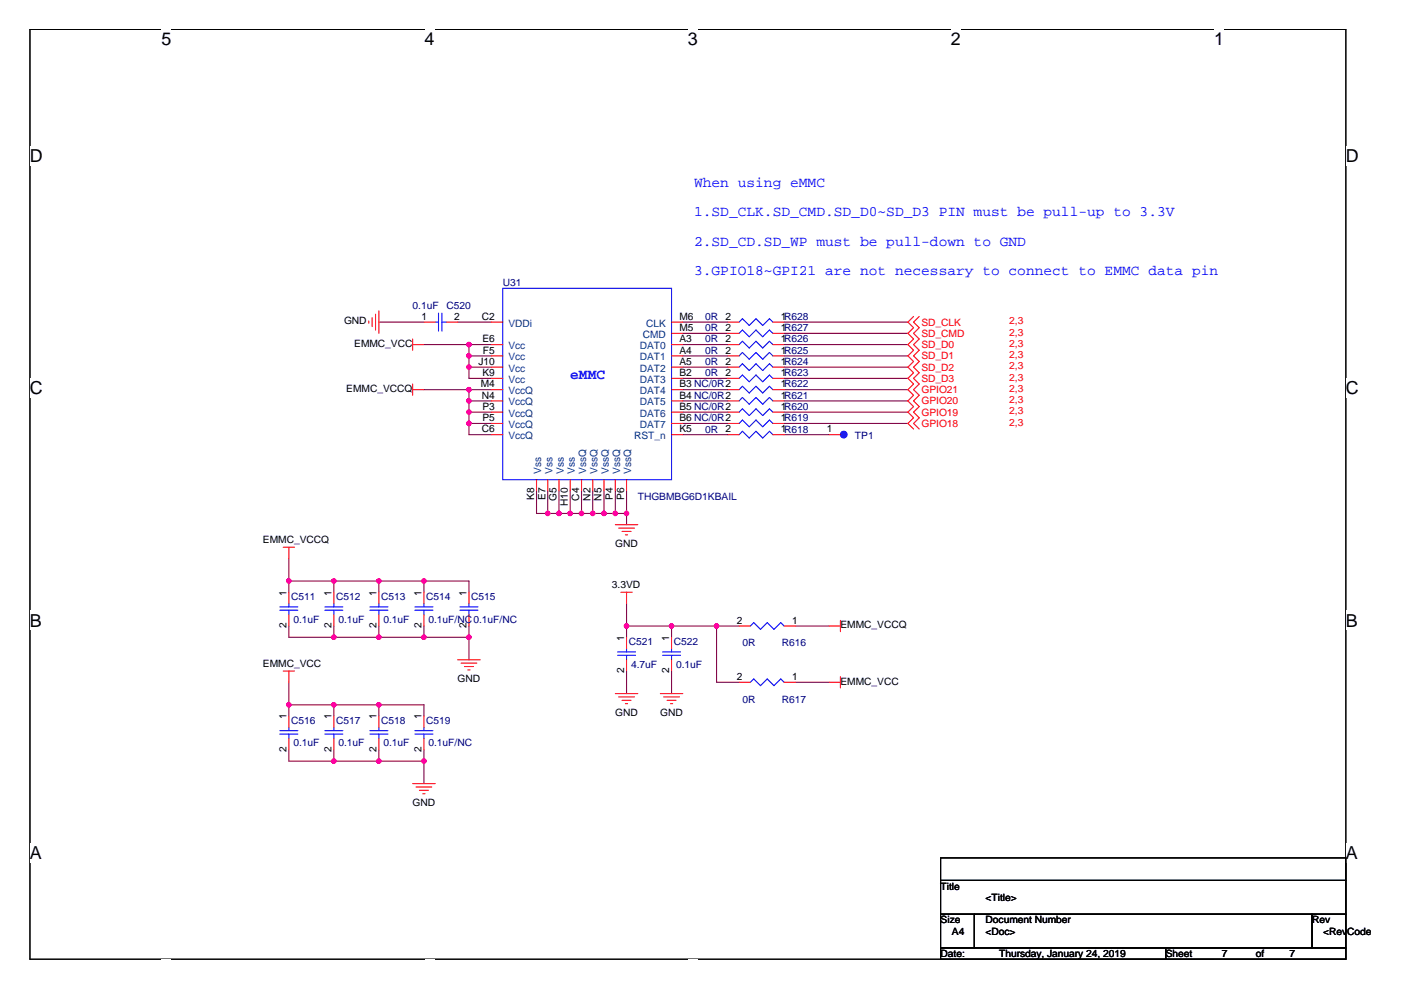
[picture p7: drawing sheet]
<svg xmlns="http://www.w3.org/2000/svg" width="297mm" height="210mm" viewBox="0 0 297 210" stroke-linecap="round" stroke-linejoin="round" font-family="sans-serif">
<path d="M6.3 6.2h279v197.2h-279z" fill="none" stroke="#000" stroke-width=".23"/>
<g fill="#fff">
<path d="M34.2 6.2h2.2v4.3h-2.2z"/>
<path d="M34.2 203.4h2.2v.2h-2.2z"/>
<path d="M90 6.2h2.1v4.3h-2.1z"/>
<path d="M90 203.4h2.1v.2h-2.1z"/>
<path d="M145.8 6.2h2.1v4.3h-2.1z"/>
<path d="M145.8 203.4h2.1v.2h-2.1z"/>
<path d="M201.6 6.2h2.1v4.3h-2.1z"/>
<path d="M201.6 203.4h2.1v.2h-2.1z"/>
<path d="M257.4 6.2h2.1v4.3h-2.1z"/>
<path d="M257.4 203.4h2.1v.2h-2.1z"/>
<path d="M6.3 30.9h2.8v4.2h-2.8z"/>
<path d="M285.3 30.9h2.8v4.2h-2.8z"/>
<path d="M6.3 80.2h2.8v4.2h-2.8z"/>
<path d="M285.3 80.2h2.8v4.2h-2.8z"/>
<path d="M6.3 129.5h2.6v4.2h-2.6z"/>
<path d="M285.3 129.5h2.6v4.2h-2.6z"/>
<path d="M6.3 178.7h2.6v4.3h-2.6z"/>
<path d="M285.3 178.7h2.6v4.3h-2.6z"/>
</g>
<g fill="none" stroke="#800040" stroke-width=".23">
<path d="M80.3 68.3h9.6M89.9 73.1h14.3M97 68.3h7.2M99.4 73.1v7.1h4.8M99.4 77.8h4.8M99.4 75.5h4.8M144.8 73.1h9.5M144.8 77.8h9.5M144.8 75.5h9.5M144.8 68.3h9.5M144.8 70.7h9.5M166.2 73.1h26.3"/>
<path d="M166.2 77.8h26.3M166.2 75.5h26.3M166.2 68.3h26.3M166.2 70.7h26.3M89.9 82.6h14.3M99.4 82.6v9.6h4.8M99.4 89.8h4.8M99.4 87.4h4.8M99.4 85h4.8M144.8 80.2h9.5M144.8 82.6h9.5M144.8 92.2h9.5"/>
<path d="M144.8 89.8h9.5M144.8 87.4h9.5M144.8 85h9.5M166.2 80.2h26.3M166.2 82.6h26.3M166.2 92.2h9.6M166.2 89.8h26.3M166.2 87.4h26.3M166.2 85h26.3M61.2 118.4v7.2M113.8 104.1v4.8h19M116.1 104.1v4.8"/>
<path d="M118.5 104.1v4.8M120.9 104.1v4.8M123.3 104.1v4.8M125.7 104.1v4.8M128.1 104.1v4.8M130.5 104.1v4.8M132.8 104.1v7.1M61.2 132.7v2.4h38.2M61.2 123.2h38.2v2.4M70.8 123.2v2.4M70.8 132.7v2.4M80.3 123.2v2.4"/>
<path d="M80.3 132.7v2.4M89.9 123.2v2.4M89.9 132.7v2.4M99.4 132.7v7.2M132.8 128v7.1M132.8 132.7h23.9M142.4 132.7v2.4M151.9 132.7v12h4.8M168.6 132.7h7.2M61.2 144.7v7.1M61.2 159v2.4h28.7M61.2 149.4h28.7v2.4"/>
<path d="M70.8 149.4v2.4M70.8 159v2.4M80.3 149.4v2.4M80.3 159v2.4M89.9 159v7.1M132.8 142.3v4.8M142.4 142.3v4.8M168.6 144.7h7.2"/>
</g>
<g fill="#f0f" stroke="#f0f" stroke-width=".23">
<circle cx="61.2" cy="123.2" r=".47"/>
<circle cx="89.9" cy="123.2" r=".47"/>
<circle cx="70.8" cy="123.2" r=".47"/>
<circle cx="80.3" cy="123.2" r=".47"/>
<circle cx="89.9" cy="135.1" r=".47"/>
<circle cx="99.4" cy="135.1" r=".47"/>
<circle cx="70.8" cy="135.1" r=".47"/>
<circle cx="80.3" cy="135.1" r=".47"/>
<circle cx="61.2" cy="149.4" r=".47"/>
<circle cx="70.8" cy="149.4" r=".47"/>
<circle cx="80.3" cy="149.4" r=".47"/>
<circle cx="70.8" cy="161.4" r=".47"/>
<circle cx="80.3" cy="161.4" r=".47"/>
<circle cx="89.9" cy="161.4" r=".48"/>
<circle cx="99.4" cy="73" r=".47"/>
<circle cx="99.4" cy="75.4" r=".47"/>
<circle cx="99.4" cy="77.8" r=".47"/>
<circle cx="99.4" cy="89.8" r=".47"/>
<circle cx="99.4" cy="87.4" r=".47"/>
<circle cx="99.4" cy="85" r=".47"/>
<circle cx="99.4" cy="82.6" r=".47"/>
<circle cx="132.8" cy="108.9" r=".47"/>
<circle cx="130.4" cy="108.9" r=".47"/>
<circle cx="128" cy="108.9" r=".47"/>
<circle cx="125.7" cy="108.9" r=".47"/>
<circle cx="123.3" cy="108.9" r=".47"/>
<circle cx="120.9" cy="108.9" r=".47"/>
<circle cx="118.5" cy="108.9" r=".47"/>
<circle cx="116.1" cy="108.9" r=".47"/>
<circle cx="142.4" cy="132.7" r=".47"/>
<circle cx="151.9" cy="132.7" r=".47"/>
<circle cx="132.8" cy="132.7" r=".47"/>
</g>
<g fill="none" stroke="#f00" stroke-width=".23">
<path d="M78.2 68.1v.4M78.9 67.3v2M79.6 66.6v3.4M80.3 65.9v4.8M87.5 71.9v2.4M87.5 73.1h2.4M89.9 68.3h2.4M94.7 68.3h2.3M104.2 73.1h2.4M104.2 77.8h2.4M104.2 68.3h2.4M104.2 75.5h2.4"/>
<path d="M142.4 73.1h2.4M142.4 77.8h2.4M142.4 68.3h2.4M142.4 75.5h2.4M142.4 70.7h2.4M154.3 73.1h2.4M154.3 77.8h2.4M154.3 68.3h2.4M154.3 75.5h2.4M154.3 70.7h2.4M163.9 73.1h2.3M163.9 77.8h2.3"/>
<path d="M163.9 68.3h2.3M163.9 75.5h2.3M163.9 70.7h2.3M193.7 67.1l-1.2 1.2 1.2 1.2-1.2 1.2 1.2 1.2-1.2 1.2 1.2 1.2-1.2 1.2 1.2 1.1-1.2 1.2 1.2 1.2-1.2 1.2 1.2 1.2-1.2 1.2 1.2 1.2-1.2 1.2 1.2 1.2-1.2 1.2 1.2 1.2-1.2 1.2 1.2 1.2M194.9 67.1l-1.2 1.2 1.2 1.2-1.2 1.2 1.2 1.2-1.2 1.2 1.2 1.2-1.2 1.2 1.2 1.1-1.2 1.2 1.2 1.2-1.2 1.2 1.2 1.2-1.2 1.2 1.2 1.2-1.2 1.2 1.2 1.2-1.2 1.2 1.2 1.2-1.2 1.2 1.2 1.2M87.5 82.6h2.4M87.5 81.4v2.4M104.2 82.6h2.4M104.2 89.8h2.4M104.2 85h2.4M104.2 80.2h2.4M104.2 87.4h2.4"/>
<path d="M104.2 92.2h2.4M142.4 82.6h2.4M142.4 89.8h2.4M142.4 85h2.4M142.4 80.2h2.4M142.4 87.4h2.4M142.4 92.2h2.4M154.3 82.6h2.4M154.3 89.8h2.4M154.3 85h2.4M154.3 80.2h2.4M154.3 87.4h2.4"/>
<path d="M154.3 92.2h2.4M163.9 82.6h2.3M163.9 89.8h2.3M163.9 85h2.3M163.9 80.2h2.3M163.9 87.4h2.3M163.9 92.2h2.3M175.8 92.2h2.4M60 116h2.4M61.2 116v2.4M113.8 101.7v2.4M116.1 101.7v2.4"/>
<path d="M118.5 101.7v2.4M120.9 101.7v2.4M123.3 101.7v2.4M125.7 101.7v2.4M128.1 101.7v2.4M130.5 111.2h4.7M130.5 101.7v2.4M131.2 112h3.3M131.9 112.7h1.9M132.6 113.4h.5M132.8 101.7v2.4M61.2 125.6v2.4"/>
<path d="M61.2 130.4v2.3M70.8 125.6v2.4M70.8 130.4v2.3M80.3 125.6v2.4M80.3 130.4v2.3M89.9 125.6v2.4M89.9 130.4v2.3M97 139.9h4.8M99.4 125.6v2.4M99.4 130.4v2.3M131.6 125.6h2.4M132.8 125.6v2.4"/>
<path d="M132.8 135.1v2.4M132.8 139.9v2.4M142.4 135.1v2.4M142.4 139.9v2.4M156.7 132.7h2.4M166.2 132.7h2.4M175.8 132.7h2.4M178.2 131.5v2.4M60 142.3h2.4M61.2 142.3v2.4M61.2 151.8v2.4M61.2 156.6v2.4"/>
<path d="M70.8 151.8v2.4M70.8 156.6v2.4M80.3 151.8v2.4M80.3 156.6v2.4M89.9 151.8v2.4M89.9 156.6v2.4M97.8 140.6h3.3M98.5 141.3h1.9M99.2 142h.5M130.5 147.1h4.7M131.2 147.8h3.3M131.9 148.5h1.9"/>
<path d="M132.6 149.2h.5M140 147.1h4.8M140.7 147.8h3.4M141.4 148.5h1.9M142.2 149.2h.4M156.7 144.7h2.4M166.2 144.7h2.4M175.8 144.7h2.4M178.2 143.5v2.4M87.5 166.1h4.8M88.2 166.9h3.3M88.9 167.6h1.9"/>
<path d="M89.6 168.3h.5"/>
</g>
<path d="M199.4 181.9h85.9v4.8h-85.9zM199.4 186.7h85.9v7.1h-85.9zM199.4 193.8h7.2v7.2h-7.2zM206.6 193.8h71.6v7.2h-71.6zM278.2 193.8h7.1v7.2h-7.1zM199.4 201h47.8v2.4h-47.8zM247.2 201h38.1v2.4h-38.1z" fill="none" stroke="#000" stroke-width=".23"/>
<g fill="none" stroke="#00f" stroke-width=".23">
<path d="M92.3 68.3h.7M93 66.4v3.8M93.7 68.3h1M93.7 66.4v3.8M106.6 61.1h35.8v40.6h-35.8zM156.7 77.8l.7-.7 1.5 1.5 1.4-1.5 1.4 1.5 1.4-1.5 .8 .7M156.7 73.1l.7-.7 1.5 1.4 1.4-1.4 1.4 1.4 1.4-1.4 .8 .7M156.7 68.3l.7-.7 1.5 1.4 1.4-1.4 1.4 1.4 1.4-1.4 .8 .7M156.7 75.5l.7-.8 1.5 1.5 1.4-1.5 1.4 1.5 1.4-1.5 .8 .8M156.7 70.7l.7-.7 1.5 1.4 1.4-1.4 1.4 1.4 1.4-1.4 .8 .7M156.7 89.8l.7-.7 1.5 1.4 1.4-1.4 1.4 1.4 1.4-1.4 .8 .7M156.7 85l.7-.7 1.5 1.4 1.4-1.4 1.4 1.4 1.4-1.4 .8 .7"/>
<path d="M156.7 80.2l.7-.7 1.5 1.4 1.4-1.4 1.4 1.4 1.4-1.4 .8 .7M156.7 92.2l.7-.8 1.5 1.5 1.4-1.5 1.4 1.5 1.4-1.5 .8 .8M156.7 87.4l.7-.7 1.5 1.4 1.4-1.4 1.4 1.4 1.4-1.4 .8 .7M156.7 82.6l.7-.7 1.5 1.4 1.4-1.4 1.4 1.4 1.4-1.4 .8 .7M59.3 128.7h3.8M59.3 129.4h3.8M61.2 128v.7M61.2 129.4v1M68.9 128.7h3.8M68.9 129.4h3.8M70.8 128v.7M70.8 129.4v1"/>
<path d="M78.4 128.7h3.9M78.4 129.4h3.9M80.3 128v.7M80.3 129.4v1M88 128.7h3.8M88 129.4h3.8M89.9 128v.7M89.9 129.4v1M97.5 128.7h3.8M97.5 129.4h3.8M99.4 128v.7M99.4 129.4v1"/>
<path d="M130.9 138.2h3.8M130.9 138.9h3.8M132.8 137.5v.7M132.8 138.9v1M140.5 138.2h3.8M140.5 138.9h3.8M142.4 137.5v.7M142.4 138.9v1M159.1 132.7l.7-.7 1.4 1.4 1.5-1.4 1.4 1.4 1.4-1.4 .7 .7M59.3 154.9h3.8M59.3 155.6h3.8M61.2 154.2v.7"/>
<path d="M61.2 155.6v1M68.9 154.9h3.8M68.9 155.6h3.8M70.8 154.2v.7M70.8 155.6v1M78.4 154.9h3.9M78.4 155.6h3.9M80.3 154.2v.7M80.3 155.6v1M88 154.9h3.8M88 155.6h3.8M89.9 154.2v.7"/>
<path d="M89.9 155.6v1M159.1 144.7l.7-.7 1.4 1.4 1.5-1.4 1.4 1.4 1.4-1.4 .7 .7"/>
</g>
<circle cx="178.9" cy="92.1" r=".71" fill="#00f" stroke="#00f" stroke-width=".23"/>
<g font-size="3.8">
<text x="34.2" y="9.6">5</text>
<text x="90" y="9.6">4</text>
<text x="145.8" y="9.6">3</text>
<text x="201.6" y="9.6">2</text>
<text x="257.4" y="9.6">1</text>
<text x="6.3" y="34.3">D</text>
<text x="285.3" y="34.3">D</text>
<text x="6.3" y="83.6">C</text>
<text x="285.3" y="83.6">C</text>
<text x="6.3" y="132.8">B</text>
<text x="285.3" y="132.8">B</text>
<text x="6.3" y="182.1">A</text>
<text x="285.3" y="182.1">A</text>
</g>
<g font-size="3.1" fill="#00f">
<text x="147.2" y="39.7">When using eMMC</text>
<text x="147.2" y="45.9">1.SD_CLK.SD_CMD.SD_D0~SD_D3 PIN must be pull-up to 3.3V</text>
<text x="147.2" y="52.1">2.SD_CD.SD_WP must be pull-down to GND</text>
<text x="147.2" y="58.2">3.GPIO18~GPI21 are not necessary to connect to EMMC data pin</text>
<text x="120.9" y="80.4">eMMC</text>
</g>
<g font-size="2.2">
<text x="89.4" y="67.8">1</text>
<text x="96.3" y="67.8">2</text>
<text x="102.2" y="67.8">C2</text>
<text x="144.1" y="70.2">M5</text>
<text x="144.1" y="67.8">M6</text>
<text x="153.8" y="67.8">2</text>
<text x="153.8" y="70.2">2</text>
<text x="165.5" y="67.8">1R628</text>
<text x="165.5" y="70.2">1R627</text>
<text x="101.4" y="77.3">J10</text>
<text x="102.3" y="72.6">E6</text>
<text x="102.4" y="75">F5</text>
<text x="144.1" y="72.6">A3</text>
<text x="144.1" y="75">A4</text>
<text x="144.1" y="77.3">A5</text>
<text x="153.8" y="77.3">2</text>
<text x="153.8" y="72.6">2</text>
<text x="153.8" y="75">2</text>
<text x="165.5" y="77.3">1R624</text>
<text x="165.5" y="72.6">1R626</text>
<text x="165.5" y="75">1R625</text>
<text x="101.9" y="82.1">M4</text>
<text x="102.3" y="79.7">K9</text>
<text x="144.1" y="79.7">B2</text>
<text x="144.1" y="82.1">B3 NC/0R2</text>
<text x="153.8" y="79.7">2</text>
<text x="165.5" y="79.7">1R623</text>
<text x="165.5" y="82.1">1R622</text>
<text x="102.2" y="84.5">N4</text>
<text x="102.3" y="86.9">P3</text>
<text x="102.3" y="89.3">P5</text>
<text x="144.1" y="84.5">B4 NC/0R2</text>
<text x="144.1" y="86.9">B5 NC/0R2</text>
<text x="144.1" y="89.3">B6 NC/0R2</text>
<text x="165.5" y="89.3">1R619</text>
<text x="165.5" y="84.5">1R621</text>
<text x="165.5" y="86.9">1R620</text>
<text x="102.2" y="91.7">C6</text>
<text x="144.1" y="91.7">K5</text>
<text x="153.8" y="91.7">2</text>
<text x="165.5" y="91.7">1R618</text>
<text x="175.3" y="91.7">1</text>
<text x="113.3" y="106" transform="rotate(-90 113.3 106)">K8</text>
<text x="115.6" y="106" transform="rotate(-90 115.6 106)">E7</text>
<text x="118" y="106.3" transform="rotate(-90 118 106.3)">G5</text>
<text x="120.4" y="107.3" transform="rotate(-90 120.4 107.3)">H10</text>
<text x="122.8" y="106.1" transform="rotate(-90 122.8 106.1)">C4</text>
<text x="125.2" y="106.1" transform="rotate(-90 125.2 106.1)">N2</text>
<text x="127.6" y="106.1" transform="rotate(-90 127.6 106.1)">N5</text>
<text x="130" y="106" transform="rotate(-90 130 106)">P4</text>
<text x="132.3" y="106" transform="rotate(-90 132.3 106)">P6</text>
<text x="60.7" y="126.3" transform="rotate(-90 60.7 126.3)">1</text>
<text x="70.3" y="126.3" transform="rotate(-90 70.3 126.3)">1</text>
<text x="79.8" y="126.3" transform="rotate(-90 79.8 126.3)">1</text>
<text x="89.4" y="126.3" transform="rotate(-90 89.4 126.3)">1</text>
<text x="98.9" y="126.3" transform="rotate(-90 98.9 126.3)">1</text>
<text x="60.7" y="133.2" transform="rotate(-90 60.7 133.2)">2</text>
<text x="70.3" y="133.2" transform="rotate(-90 70.3 133.2)">2</text>
<text x="79.8" y="133.2" transform="rotate(-90 79.8 133.2)">2</text>
<text x="89.4" y="133.2" transform="rotate(-90 89.4 133.2)">2</text>
<text x="98.9" y="133.2" transform="rotate(-90 98.9 133.2)">2</text>
<text x="132.3" y="135.8" transform="rotate(-90 132.3 135.8)">1</text>
<text x="141.9" y="135.8" transform="rotate(-90 141.9 135.8)">1</text>
<text x="156.2" y="132.2">2</text>
<text x="167.9" y="132.2">1</text>
<text x="132.3" y="142.8" transform="rotate(-90 132.3 142.8)">2</text>
<text x="141.9" y="142.8" transform="rotate(-90 141.9 142.8)">2</text>
<text x="156.2" y="144.2">2</text>
<text x="167.9" y="144.2">1</text>
<text x="60.7" y="152.5" transform="rotate(-90 60.7 152.5)">1</text>
<text x="70.3" y="152.5" transform="rotate(-90 70.3 152.5)">1</text>
<text x="79.8" y="152.5" transform="rotate(-90 79.8 152.5)">1</text>
<text x="89.4" y="152.5" transform="rotate(-90 89.4 152.5)">1</text>
<text x="60.7" y="159.5" transform="rotate(-90 60.7 159.5)">2</text>
<text x="70.3" y="159.5" transform="rotate(-90 70.3 159.5)">2</text>
<text x="79.8" y="159.5" transform="rotate(-90 79.8 159.5)">2</text>
<text x="89.4" y="159.5" transform="rotate(-90 89.4 159.5)">2</text>
</g>
<g font-size="2.2" fill="#004080">
<text x="107.8" y="69.3">VDDi</text>
<text x="136.3" y="71.6">CMD</text>
<text x="137" y="69.3">CLK</text>
<text x="107.8" y="74">Vcc</text>
<text x="107.8" y="76.4">Vcc</text>
<text x="135.7" y="74">DAT0</text>
<text x="135.7" y="76.4">DAT1</text>
<text x="107.8" y="78.8">Vcc</text>
<text x="107.8" y="81.2">Vcc</text>
<text x="107.8" y="83.6">VccQ</text>
<text x="135.7" y="78.8">DAT2</text>
<text x="135.7" y="81.2">DAT3</text>
<text x="135.7" y="83.6">DAT4</text>
<text x="107.8" y="86">VccQ</text>
<text x="107.8" y="88.4">VccQ</text>
<text x="135.7" y="86">DAT5</text>
<text x="135.7" y="88.4">DAT6</text>
<text x="107.8" y="93.1">VccQ</text>
<text x="107.8" y="90.8">VccQ</text>
<text x="134.5" y="93.1">RST_n</text>
<text x="135.7" y="90.8">DAT7</text>
<text x="114.8" y="100.5" transform="rotate(-90 114.8 100.5)">Vss</text>
<text x="117.1" y="100.5" transform="rotate(-90 117.1 100.5)">Vss</text>
<text x="119.5" y="100.5" transform="rotate(-90 119.5 100.5)">Vss</text>
<text x="121.9" y="100.5" transform="rotate(-90 121.9 100.5)">Vss</text>
<text x="124.3" y="100.5" transform="rotate(-90 124.3 100.5)">VssQ</text>
<text x="126.7" y="100.5" transform="rotate(-90 126.7 100.5)">VssQ</text>
<text x="129.1" y="100.5" transform="rotate(-90 129.1 100.5)">VssQ</text>
<text x="131.5" y="100.5" transform="rotate(-90 131.5 100.5)">VssQ</text>
<text x="133.8" y="100.5" transform="rotate(-90 133.8 100.5)">VssQ</text>
</g>
<g font-size="2.1" fill="#000080">
<text x="87.5" y="65.4">0.1uF</text>
<text x="94.7" y="65.4">C520</text>
<text x="106.6" y="60.7">U31</text>
<text x="149.5" y="67.8">0R</text>
<text x="149.5" y="70.2">0R</text>
<text x="149.5" y="77.4">0R</text>
<text x="149.5" y="72.6">0R</text>
<text x="149.5" y="75">0R</text>
<text x="149.5" y="79.8">0R</text>
<text x="149.5" y="91.7">0R</text>
<text x="181.3" y="93.1">TP1</text>
<text x="135.2" y="106">THGBMBG6D1KBAIL</text>
<text x="61.7" y="127.2">C511</text>
<text x="71.3" y="127.2">C512</text>
<text x="80.8" y="127.2">C513</text>
<text x="90.4" y="127.2">C514</text>
<text x="99.9" y="127.2">C515</text>
<text x="62.2" y="132">0.1uF</text>
<text x="71.7" y="132">0.1uF</text>
<text x="81.3" y="132">0.1uF</text>
<text x="90.8" y="132">0.1uF/NC0.1uF/NC</text>
<text x="133.3" y="136.8">C521</text>
<text x="142.9" y="136.8">C522</text>
<text x="157.4" y="137">0R</text>
<text x="165.8" y="137">R616</text>
<text x="133.8" y="141.6">4.7uF</text>
<text x="143.3" y="141.6">0.1uF</text>
<text x="157.4" y="149">0R</text>
<text x="165.8" y="149">R617</text>
<text x="61.7" y="153.5">C516</text>
<text x="71.3" y="153.5">C517</text>
<text x="80.8" y="153.5">C518</text>
<text x="90.4" y="153.5">C519</text>
<text x="62.2" y="158.3">0.1uF</text>
<text x="71.7" y="158.3">0.1uF</text>
<text x="81.3" y="158.3">0.1uF</text>
<text x="90.8" y="158.3">0.1uF/NC</text>
</g>
<g font-size="2.1">
<text x="72.9" y="68.8">GND</text>
<text x="75.1" y="73.6">EMMC_VCC</text>
<text x="73.4" y="83.1">EMMC_VCCQ</text>
<text x="55.8" y="115.1">EMMC_VCCQ</text>
<text x="130.5" y="116">GND</text>
<text x="129.7" y="124.6">3.3VD</text>
<text x="178.2" y="133.2">EMMC_VCCQ</text>
<text x="55.8" y="141.3">EMMC_VCC</text>
<text x="97" y="144.7">GND</text>
<text x="178.2" y="145.2">EMMC_VCC</text>
<text x="130.5" y="151.8">GND</text>
<text x="140" y="151.8">GND</text>
<text x="87.5" y="170.9">GND</text>
<text x="199.4" y="188.6">Title</text>
<text x="209" y="191">&lt;Title&gt;</text>
<text x="199.4" y="195.8">Size</text>
<text x="209" y="195.8">Document Number</text>
<text x="278.2" y="195.8">Rev</text>
<text x="199.4" y="202.9">Date:</text>
<text x="201.8" y="198.1">A4</text>
<text x="209" y="198.1">&lt;Doc&gt;</text>
<text x="211.8" y="202.9">Thursday, January 24, 2019</text>
<text x="247.2" y="202.9">Sheet</text>
<text x="259.1" y="202.9">7</text>
<text x="266.2" y="202.9">of</text>
<text x="273.4" y="202.9">7</text>
<text x="280.6" y="198.1">&lt;Rev</text>
<text x="285.6" y="198.1">Code&gt;</text>
</g>
<g font-size="2.1" fill="#f00">
<text x="195.4" y="69">SD_CLK</text>
<text x="195.4" y="71.4">SD_CMD</text>
<text x="214" y="68.8">2,3</text>
<text x="214" y="71.2">2,3</text>
<text x="195.4" y="76.2">SD_D1</text>
<text x="195.4" y="73.8">SD_D0</text>
<text x="214" y="76">2,3</text>
<text x="214" y="73.6">2,3</text>
<text x="195.4" y="83.3">GPIO21</text>
<text x="195.4" y="81">SD_D3</text>
<text x="195.4" y="78.6">SD_D2</text>
<text x="214" y="83.1">2,3</text>
<text x="214" y="80.7">2,3</text>
<text x="214" y="78.3">2,3</text>
<text x="195.4" y="85.7">GPIO20</text>
<text x="195.4" y="88.1">GPIO19</text>
<text x="214" y="85.5">2,3</text>
<text x="214" y="87.9">2,3</text>
<text x="195.4" y="90.5">GPIO18</text>
<text x="214" y="90.3">2,3</text>
</g>
</svg>
